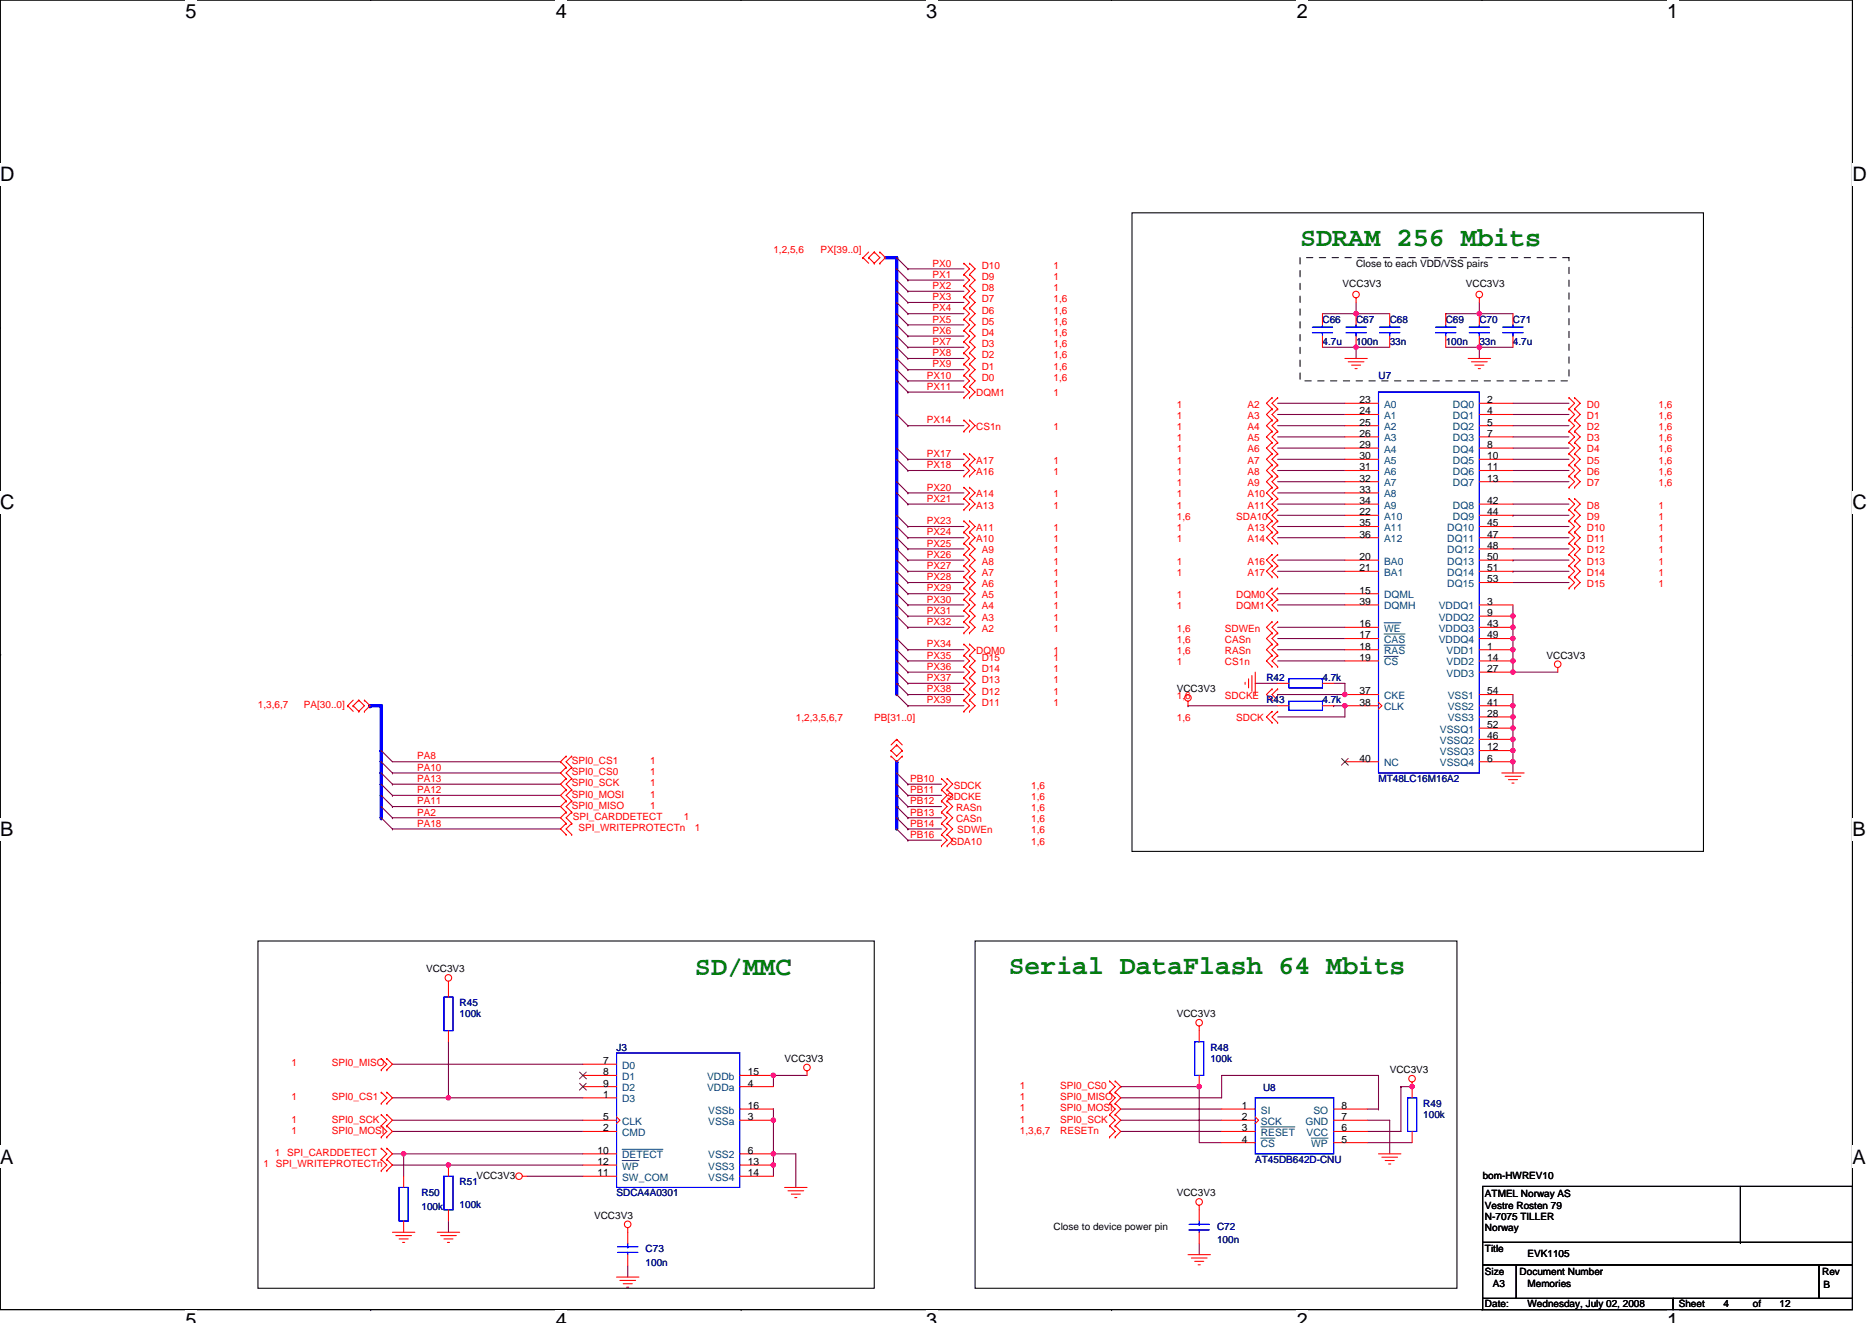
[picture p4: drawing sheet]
<svg xmlns="http://www.w3.org/2000/svg" width="297mm" height="210mm" viewBox="0 0 297 210" stroke-linecap="round" stroke-linejoin="round" font-family="sans-serif">
<path d="M0 0h293.9v207.9h-293.9z" fill="none" stroke="#000" stroke-width=".17"/>
<g fill="#fff">
<path d="M29.4 0h1.8v3.5h-1.8z"/>
<path d="M29.4 207.9h1.8v2h-1.8z"/>
</g>
<path d="M58.8 0h.1M58.8 207.9h.1" fill="none" stroke="#000" stroke-width=".17"/>
<g fill="#fff">
<path d="M88.2 0h1.8v3.5h-1.8z"/>
<path d="M88.2 207.9h1.8v2h-1.8z"/>
</g>
<path d="M117.6 0h.1M117.6 207.9h.1" fill="none" stroke="#000" stroke-width=".17"/>
<g fill="#fff">
<path d="M147 0h1.7v3.5h-1.7z"/>
<path d="M147 207.9h1.7v2h-1.7z"/>
</g>
<path d="M176.4 0h.1M176.4 207.9h.1" fill="none" stroke="#000" stroke-width=".17"/>
<g fill="#fff">
<path d="M205.8 0h1.7v3.5h-1.7z"/>
<path d="M205.8 207.9h1.7v2h-1.7z"/>
</g>
<path d="M235.2 0h.1M235.2 207.9h.1" fill="none" stroke="#000" stroke-width=".17"/>
<g fill="#fff">
<path d="M264.5 0h1.8v3.5h-1.8z"/>
<path d="M264.5 207.9h1.8v2h-1.8z"/>
<path d="M0 26h2.3v3.5h-2.3z"/>
<path d="M293.9 26h2.3v3.5h-2.3z"/>
<path d="M0 77.9h2.3v3.5h-2.3z"/>
<path d="M293.9 77.9h2.3v3.5h-2.3z"/>
</g>
<path d="M0 52h.1M293.9 52h.1" fill="none" stroke="#000" stroke-width=".17"/>
<g fill="#fff">
<path d="M0 129.9h2.1v3.5h-2.1z"/>
<path d="M293.9 129.9h2.1v3.5h-2.1z"/>
</g>
<path d="M0 103.9h.1M293.9 103.9h.1" fill="none" stroke="#000" stroke-width=".17"/>
<path d="M0 103.9h.1" fill="none" stroke="#000" stroke-width=".16"/>
<g fill="#fff">
<path d="M0 181.9h2.2v3.5h-2.2z"/>
<path d="M293.9 181.9h2.2v3.5h-2.2z"/>
</g>
<g fill="none" stroke="#000" stroke-width=".17">
<path d="M179.6 33.8h90.7v101.3h-90.7zM0 155.9h.1M40.9 149.4h97.8v55.1h-97.8zM154.7 149.4h76.5v55.1h-76.5zM293.9 155.9h.1M235.3 188.3h58.6v8.9h-58.6zM235.3 197.2h58.6v3.5h-58.6zM276.2 197.2h.1M276.2 188.3v8.9M235.3 200.7h5.3v5.4h-5.3zM235.3 206.1h30.2v1.8h-30.2zM240.6 200.7h48v5.4h-48z"/>
<path d="M265.5 206.1h28.4v1.8h-28.4zM288.6 200.7h5.3v5.4h-5.3z"/>
</g>
<g fill="none" stroke="#800040" stroke-width=".17">
<path d="M142.3 40.9h.1M142.3 42.7h.1M142.3 44.4h.1M142.3 46.2h.1M142.3 48h.1M142.3 49.8h.1M142.3 51.6h.1M142.3 53.3h.1M142.3 55.1h.1M142.3 56.9h.1M142.3 58.7h.1M142.3 40.9l1.8 1.8"/>
<path d="M142.3 42.7l1.8 1.7M142.3 44.4l1.8 1.8M142.3 46.2l1.8 1.8M142.3 48l1.8 1.8M142.3 49.8l1.8 1.8M142.3 51.6l1.8 1.7M142.3 53.3l1.8 1.8M142.3 55.1l1.8 1.8M142.3 56.9l1.8 1.8M142.3 58.7l1.8 1.8M144.1 42.7h.1M144.1 44.4h.1"/>
<path d="M144.1 46.2h.1M144.1 48h.1M144.1 49.8h.1M144.1 51.6h.1M144.1 53.3h.1M144.1 55.1h.1M144.1 56.9h.1M144.1 58.7h.1M144.1 49.8h8.8M144.1 55.1h8.8M144.1 42.7h8.8M144.1 44.4h8.8"/>
<path d="M144.1 46.2h8.8M144.1 48h8.8M144.1 51.6h8.8M144.1 53.3h8.8M144.1 56.9h8.8M144.1 58.7h8.8M209.8 49.8h5.4M209.8 55.1h5.4M215.2 49.8h.1M215.2 55.1h.1M215.2 55.1v1.8M215.2 48v1.8"/>
<path d="M215.2 49.8h5.3M215.2 55.1h5.3M229.4 55.1h5.3M229.4 49.8h.1M229.4 49.8h10.7M234.7 49.8h.1M234.7 55.1h.1M234.7 55.1v1.8M234.7 48v1.8M234.7 55.1h5.4M142.3 60.5h.1M142.3 71.1h.1"/>
<path d="M142.3 72.9h.1M142.3 76.5h.1M142.3 78.2h.1M142.3 65.8h.1M142.3 60.5l1.8 1.7M142.3 71.1l1.8 1.8M142.3 72.9l1.8 1.8M142.3 76.5l1.8 1.7M142.3 78.2l1.8 1.8M142.3 65.8l1.8 1.8M144.1 67.6h.1M144.1 60.5h.1"/>
<path d="M144.1 62.2h.1M144.1 72.9h.1M144.1 74.7h.1M144.1 78.2h.1M144.1 67.6h8.8M144.1 60.5h8.8M144.1 62.2h8.8M144.1 72.9h8.8M144.1 74.7h8.8M144.1 78.2h8.8M202.7 64h10.7M202.7 76.5h10.7"/>
<path d="M202.7 65.8h10.7M202.7 67.6h10.7M202.7 69.3h10.7M202.7 71.1h10.7M202.7 72.9h10.7M202.7 74.7h10.7M202.7 78.2h10.7M240.1 76.5h8.9M240.1 64h8.9M240.1 65.8h8.9M240.1 67.6h8.9M240.1 69.3h8.9"/>
<path d="M240.1 71.1h8.9M240.1 72.9h8.9M240.1 74.7h8.9M142.3 81.8h.1M142.3 85.3h.1M142.3 87.1h.1M142.3 88.9h.1M142.3 90.7h.1M142.3 92.5h.1M142.3 94.2h.1M142.3 96h.1M142.3 83.6h.1"/>
<path d="M142.3 81.8l1.8 1.8M142.3 85.3l1.8 1.8M142.3 87.1l1.8 1.8M142.3 88.9l1.8 1.8M142.3 90.7l1.8 1.8M142.3 92.5l1.8 1.7M142.3 94.2l1.8 1.8M142.3 96l1.8 1.8M142.3 97.8l1.8 1.8M142.3 83.6l1.8 1.7M144.1 85.3h.1M144.1 80h.1"/>
<path d="M144.1 83.6h.1M144.1 87.1h.1M144.1 88.9h.1M144.1 90.7h.1M144.1 92.5h.1M144.1 94.2h.1M144.1 96h.1M144.1 97.8h.1M144.1 99.6h.1M144.1 85.3h8.8M144.1 88.9h8.8M144.1 90.7h8.8"/>
<path d="M144.1 80h8.8M144.1 83.6h8.8M144.1 87.1h8.8M144.1 92.5h8.8M144.1 94.2h8.8M144.1 96h8.8M144.1 97.8h8.8M144.1 99.6h8.8M202.7 88.9h10.7M202.7 90.7h10.7M202.7 99.6h10.7M202.7 80h10.7"/>
<path d="M202.7 81.8h10.7M202.7 83.6h10.7M202.7 85.3h10.7M202.7 94.2h10.7M202.7 96h10.7M240.1 92.5h8.9M240.1 80h8.9M240.1 81.8h.1M240.1 83.6h8.9M240.1 85.3h8.9M240.1 87.1h8.9M240.1 88.9h.1"/>
<path d="M240.1 90.7h.1M240.1 97.8h.1M240.1 99.6h.1M240.1 96v1.8M240.1 81.8h8.9M240.1 88.9h8.9M240.1 90.7h8.9M240.1 97.8v8.9M60.5 119.1h.1M60.5 119.1l1.8 1.8h26.6M142.3 101.3h.1M142.3 103.1h.1"/>
<path d="M142.3 104.9h.1M142.3 106.7h.1M142.3 108.5h.1M142.3 110.2h.1M142.3 101.3l1.8 1.8M142.3 103.1l1.8 1.8M142.3 104.9l1.8 1.8M142.3 106.7l1.8 1.8M142.3 108.5l1.8 1.7M142.3 110.2l1.8 1.8M144.1 103.1h.1M144.1 104.9h.1"/>
<path d="M144.1 106.7h.1M144.1 108.5h.1M144.1 110.2h.1M144.1 112h.1M144.1 112h8.8M144.1 106.7h8.8M144.1 110.2h8.8M144.1 103.1h8.8M144.1 104.9h8.8M144.1 108.5h8.8M188.5 112h.1M188.5 112h14.2"/>
<path d="M199.2 108.5h3.5M202.7 110.2h.1M202.7 104.9h10.7M202.7 103.1h10.7M202.7 101.3h10.7M211.6 108.5h1.8v1.7h-10.7M211.6 112h1.8v1.8h-10.7M211.6 112h.1M240.1 103.1h.1M240.1 104.9h.1M240.1 101.3h.1M240.1 110.2v1.8"/>
<path d="M240.1 112h.1M240.1 113.8h.1M240.1 117.3h.1M240.1 119.1h.1M240.1 115.6h.1M240.1 106.7h.1M240.1 112v10.7M240.1 106.7h7.1M60.5 120.9h.1M60.5 122.7h.1M60.5 124.5h.1M60.5 126.2h.1"/>
<path d="M60.5 128h.1M60.5 129.8h.1M60.5 120.9l1.8 1.8M60.5 122.7l1.8 1.8M60.5 124.5l1.8 1.7M60.5 126.2l1.8 1.8M60.5 128l1.8 1.8M60.5 129.8l1.8 1.8M62.3 128h.1M62.3 126.2h.1M62.3 124.5h.1M62.3 122.7h.1"/>
<path d="M62.3 129.8h.1M62.3 131.6h.1M62.3 124.5h26.6M62.3 126.2h26.6M62.3 128h26.6M62.3 129.8h26.6M62.3 131.6h26.6M62.3 122.7h26.6M88.9 120.9h.1M142.3 122.7h.1M142.3 124.5h.1M142.3 126.2h.1"/>
<path d="M142.3 128h.1M142.3 129.8h.1M142.3 131.6h.1M142.3 122.7l1.8 1.8M142.3 124.5l1.8 1.7M142.3 126.2l1.8 1.8M142.3 128l1.8 1.8M142.3 129.8l1.8 1.8M142.3 131.6l1.8 1.7M144.1 133.3h.1M144.1 124.5h.1M144.1 126.2h.1"/>
<path d="M144.1 128h.1M144.1 129.8h.1M144.1 131.6h.1M144.1 133.3h5.3M144.1 124.5h5.3M144.1 126.2h5.3M144.1 128h5.3M144.1 129.8h5.3M144.1 131.6h5.3M62.3 174.2h8.9M62.3 168.9h30.2M62.3 177.8h30.2"/>
<path d="M62.3 179.6h30.2M71.2 165.4h.1M71.2 174.2h21.3M71.2 165.4v8.8M122.7 176v10.7M122.7 170.7v1.8M122.7 176h.1M122.7 170.7h.1M122.7 177.8h.1M122.7 170.7h5.4M177.8 174.2h16v-3.5h24.9v5.3M177.8 179.6h16"/>
<path d="M177.8 177.8h16M177.8 176h16M177.8 172.5h12.5v8.9h3.5M177.8 172.5h.1M217 177.8h3.5v5.3M217 176h1.7M218.7 176h.1M222.3 172.5v7.1h-5.3M222.3 172.5h.1M222.3 172.5h1.8M62.3 184.9h8.9M62.3 183.1h1.7"/>
<path d="M64 183.1h.1M64 183.1v3.6M64 183.1h28.5M71.2 184.9h.1M71.2 193.8v1.8M71.2 184.9h21.3M83.6 186.7h8.9M122.7 183.1h3.6v5.4M122.7 183.1h.1M190.3 197.4v1.7M217 181.4h7.1M99.6 200.9v1.8"/>
</g>
<g fill="none" stroke="#00f" stroke-width=".53">
<path d="M140.5 40.9h1.8v19.6M142.3 60.5h.1M142.3 60.5v26.6M142.3 87.1h.1M142.3 87.1v21.4M58.7 112h.1M58.7 112h1.8M60.5 112v17.8M60.5 119.1h.1M60.5 112h.1M142.3 108.5h.1M142.3 108.5v1.7"/>
<path d="M60.5 129.8h.1M142.3 129.8h.1M142.3 120.9h.1M142.3 120.9v5.3M142.3 128h.1M142.3 126.2h.1M142.3 126.2v5.4"/>
</g>
<g fill="#f0f" stroke="#f0f" stroke-width=".17">
<circle cx="240.1" cy="103.1" r=".35"/>
<circle cx="240.1" cy="97.8" r=".35"/>
<circle cx="240.1" cy="104.9" r=".35"/>
<circle cx="240.1" cy="99.6" r=".35"/>
<circle cx="240.1" cy="101.3" r=".35"/>
<circle cx="240.1" cy="112" r=".35"/>
<circle cx="240.1" cy="113.8" r=".35"/>
<circle cx="240.1" cy="117.3" r=".35"/>
<circle cx="240.1" cy="120.9" r=".35"/>
<circle cx="240.1" cy="119.1" r=".35"/>
<circle cx="240.1" cy="115.6" r=".35"/>
<circle cx="240.1" cy="106.7" r=".35"/>
<circle cx="213.4" cy="110.2" r=".35"/>
<circle cx="213.4" cy="112" r=".35"/>
<circle cx="215.2" cy="49.8" r=".35"/>
<circle cx="215.2" cy="55.1" r=".35"/>
<circle cx="234.7" cy="49.8" r=".35"/>
<circle cx="234.7" cy="55.1" r=".35"/>
<circle cx="190.3" cy="172.5" r=".35"/>
<circle cx="224.1" cy="172.5" r=".35"/>
<circle cx="71.1" cy="174.2" r=".35"/>
<circle cx="64" cy="183.1" r=".35"/>
<circle cx="71.1" cy="184.9" r=".35"/>
<circle cx="122.7" cy="183.1" r=".35"/>
<circle cx="122.7" cy="184.9" r=".35"/>
<circle cx="122.7" cy="177.8" r=".35"/>
<circle cx="122.7" cy="170.7" r=".35"/>
</g>
<g fill="none" stroke="#f00" stroke-width=".17">
<path d="M136.9 40.9h.1M136.9 40.9l.9 .9M137.8 40.9h.1M137.8 40l-.9 .9M137.8 40.9l.9 .9M138.7 40h.1M138.7 41.8h.1M138.7 40l.9 .9-.9 .9M138.7 40l-.9 .9M139.6 41.8h.1M139.6 40h.1M139.6 40l.9 .9-.9 .9"/>
<path d="M152.9 50.7h.1M152.9 48.9h.1M152.9 47.1h.1M152.9 59.6h.1M152.9 57.8h.1M152.9 56h.1M152.9 54.2h.1M152.9 52.5h.1M152.9 45.3h.1M152.9 43.6h.1M152.9 41.8h.1M152.9 48.9l.9 .9-.9 .9"/>
<path d="M152.9 47.1l.9 .9-.9 .9M152.9 59.6l.9 .9-.9 .8M152.9 57.8l.9 .9-.9 .9M152.9 56l.9 .9-.9 .9M152.9 54.2l.9 .9-.9 .9M152.9 52.5l.9 .8-.9 .9M152.9 50.7l.9 .9-.9 .9M152.9 45.3l.9 .9-.9 .9M152.9 43.6l.9 .8-.9 .9M152.9 41.8l.9 .9-.9 .9M153.8 50.7h.1M153.8 48.9h.1"/>
<path d="M153.8 47.1h.1M153.8 59.6h.1M153.8 57.8h.1M153.8 56h.1M153.8 54.2h.1M153.8 52.5h.1M153.8 45.3h.1M153.8 43.6h.1M153.8 41.8h.1M153.8 48.9l.9 .9-.9 .9M153.8 47.1l.9 .9-.9 .9M153.8 59.6l.9 .9-.9 .8"/>
<path d="M153.8 57.8l.9 .9-.9 .9M153.8 56l.9 .9-.9 .9M153.8 54.2l.9 .9-.9 .9M153.8 52.5l.9 .8-.9 .9M153.8 50.7l.9 .9-.9 .9M153.8 45.3l.9 .9-.9 .9M153.8 43.6l.9 .8-.9 .9M153.8 41.8l.9 .9-.9 .9M209.8 49.8v1.8M209.8 53.3v1.8M213.4 56.9h3.6M213.9 57.4h2.5"/>
<path d="M214.5 58h1.4M215 58.5h.3M215.2 47.3v.7M215.2 49.8v1.8M215.2 53.3v1.8M220.5 49.8v1.8M220.5 53.3v1.8M229.4 49.8v1.8M229.4 53.3v1.8M233 56.9h3.5M233.5 57.4h2.5M234 58h1.5"/>
<path d="M234.6 58.5h.3M234.7 47.3v.7M234.7 49.8v1.8M234.7 53.3v1.8M240.1 49.8v1.8M240.1 53.3v1.8M152.9 61.3h.1M152.9 79.1h.1M152.9 77.3h.1M152.9 73.8h.1M152.9 75.6h.1M152.9 72h.1"/>
<path d="M152.9 63.1h.1M152.9 66.7h.1M152.9 68.5h.1M152.9 79.1l.9 .9-.9 .9M152.9 77.3l.9 .9-.9 .9M152.9 73.8l.9 .9-.9 .9M152.9 72l.9 .9-.9 .9M152.9 61.3l.9 .9-.9 .9M152.9 66.7l.9 .9-.9 .9M153.8 61.3h.1M153.8 79.1h.1M153.8 77.3h.1"/>
<path d="M153.8 73.8h.1M153.8 75.6h.1M153.8 72h.1M153.8 63.1h.1M153.8 66.7h.1M153.8 68.5h.1M153.8 79.1l.9 .9-.9 .9M153.8 77.3l.9 .9-.9 .9M153.8 73.8l.9 .9-.9 .9M153.8 72l.9 .9-.9 .9M153.8 61.3l.9 .9-.9 .9M153.8 66.7l.9 .9-.9 .9"/>
<path d="M201.8 79.1h.1M201.8 63.1h.1M201.8 64.9h.1M201.8 66.7h.1M201.8 68.5h.1M201.8 70.2h.1M201.8 72h.1M201.8 73.8h.1M201.8 75.6h.1M201.8 77.3h.1M201.8 64.9l-.8 .9 .8 .9M201.8 63.1l-.8 .9 .8 .9"/>
<path d="M201.8 75.6l-.8 .9 .8 .8M201.8 77.3l-.8 .9 .8 .9M201.8 79.1l-.8 .9 .8 .9M201.8 66.7l-.8 .9 .8 .9M201.8 68.5l-.8 .8 .8 .9M201.8 70.2l-.8 .9 .8 .9M201.8 72l-.8 .9 .8 .9M201.8 73.8l-.8 .9 .8 .9M202.7 79.1h.1M202.7 63.1h.1M202.7 64.9h.1M202.7 66.7h.1"/>
<path d="M202.7 68.5h.1M202.7 70.2h.1M202.7 72h.1M202.7 73.8h.1M202.7 75.6h.1M202.7 77.3h.1M202.7 63.1l-.9 .9 .9 .9M202.7 73.8l-.9 .9 .9 .9M202.7 75.6l-.9 .9 .9 .8M202.7 79.1l-.9 .9 .9 .9M202.7 64.9l-.9 .9 .9 .9M202.7 66.7l-.9 .9 .9 .9"/>
<path d="M202.7 68.5l-.9 .8 .9 .9M202.7 70.2l-.9 .9 .9 .9M202.7 72l-.9 .9 .9 .9M202.7 77.3l-.9 .9 .9 .9M213.4 64h5.3M213.4 65.8h5.3M213.4 67.6h5.3M213.4 69.3h5.3M213.4 71.1h5.3M213.4 72.9h5.3M213.4 74.7h5.3M213.4 76.5h5.3"/>
<path d="M213.4 78.2h5.3M234.7 64h5.4M234.7 65.8h5.4M234.7 67.6h5.4M234.7 69.3h5.4M234.7 71.1h5.4M234.7 72.9h5.4M234.7 74.7h5.4M234.7 76.5h5.4M249 79.1h.1M249 73.8h.1M249 75.6h.1"/>
<path d="M249 77.3h.1M249 63.1h.1M249 64.9h.1M249 66.7h.1M249 68.5h.1M249 70.2h.1M249 72h.1M249 79.1l.8 .9-.8 .9M249 73.8l.8 .9-.8 .9M249 75.6l.8 .9-.8 .8M249 63.1l.8 .9-.8 .9M249 64.9l.8 .9-.8 .9"/>
<path d="M249 66.7l.8 .9-.8 .9M249 68.5l.8 .8-.8 .9M249 70.2l.8 .9-.8 .9M249 72l.8 .9-.8 .9M249.8 79.1h.1M249.8 73.8h.1M249.8 75.6h.1M249.8 77.3h.1M249.8 63.1h.1M249.8 64.9h.1M249.8 66.7h.1M249.8 68.5h.1"/>
<path d="M249.8 70.2h.1M249.8 72h.1M249.8 79.1l.9 .9-.9 .9M249.8 73.8l.9 .9-.9 .9M249.8 75.6l.9 .9-.9 .8M249.8 63.1l.9 .9-.9 .9M249.8 64.9l.9 .9-.9 .9M249.8 66.7l.9 .9-.9 .9M249.8 68.5l.9 .8-.9 .9M249.8 70.2l.9 .9-.9 .9M249.8 72l.9 .9-.9 .9M152.9 88h.1"/>
<path d="M152.9 89.8h.1M152.9 86.2h.1M152.9 82.7h.1M152.9 84.5h.1M152.9 80.9h.1M152.9 98.7h.1M152.9 96.9h.1M152.9 95.1h.1M152.9 93.3h.1M152.9 91.6h.1M152.9 88l.9 .9-.9 .9M152.9 86.2l.9 .9-.9 .9"/>
<path d="M152.9 82.7l.9 .9-.9 .9M152.9 98.7l.9 .9-.9 .9M152.9 96.9l.9 .9-.9 .9M152.9 95.1l.9 .9-.9 .9M152.9 93.3l.9 .9-.9 .9M152.9 91.6l.9 .9-.9 .8M152.9 89.8l.9 .9-.9 .9M152.9 84.5l.9 .8-.9 .9M153.8 88h.1M153.8 89.8h.1M153.8 86.2h.1M153.8 82.7h.1"/>
<path d="M153.8 84.5h.1M153.8 80.9h.1M153.8 98.7h.1M153.8 96.9h.1M153.8 95.1h.1M153.8 93.3h.1M153.8 91.6h.1M153.8 88l.9 .9-.9 .9M153.8 86.2l.9 .9-.9 .9M153.8 82.7l.9 .9-.9 .9M153.8 98.7l.9 .9-.9 .9M153.8 96.9l.9 .9-.9 .9"/>
<path d="M153.8 95.1l.9 .9-.9 .9M153.8 93.3l.9 .9-.9 .9M153.8 91.6l.9 .9-.9 .8M153.8 89.8l.9 .9-.9 .9M153.8 84.5l.9 .8-.9 .9M201.8 80.9h.1M201.8 82.7h.1M201.8 84.5h.1M201.8 86.2h.1M201.8 98.7h.1M201.8 88h.1M201.8 89.8h.1"/>
<path d="M201.8 91.6h.1M201.8 93.3h.1M201.8 95.1h.1M201.8 96.9h.1M201.8 80.9l-.8 .9 .8 .9M201.8 82.7l-.8 .9 .8 .9M201.8 84.5l-.8 .8 .8 .9M201.8 98.7l-.8 .9 .8 .9M201.8 88l-.8 .9 .8 .9M201.8 89.8l-.8 .9 .8 .9M201.8 93.3l-.8 .9 .8 .9M201.8 95.1l-.8 .9 .8 .9"/>
<path d="M202.7 80.9h.1M202.7 82.7h.1M202.7 84.5h.1M202.7 86.2h.1M202.7 98.7h.1M202.7 88h.1M202.7 89.8h.1M202.7 91.6h.1M202.7 93.3h.1M202.7 95.1h.1M202.7 96.9h.1M202.7 80.9l-.9 .9 .9 .9"/>
<path d="M202.7 82.7l-.9 .9 .9 .9M202.7 84.5l-.9 .8 .9 .9M202.7 98.7l-.9 .9 .9 .9M202.7 88l-.9 .9 .9 .9M202.7 89.8l-.9 .9 .9 .9M202.7 93.3l-.9 .9 .9 .9M202.7 95.1l-.9 .9 .9 .9M213.4 96h5.3M213.4 94.2h5.3M213.4 99.6h5.3M213.4 88.9h5.3M213.4 90.7h5.3"/>
<path d="M213.4 81.8h5.3M213.4 80h5.3M213.4 83.6h5.3M213.4 85.3h5.3M234.7 96h5.4M234.7 97.8h5.4M234.7 99.6h5.4M234.7 88.9h5.4M234.7 90.7h5.4M234.7 81.8h5.4M234.7 80h5.4M234.7 83.6h5.4"/>
<path d="M234.7 85.3h5.4M234.7 87.1h5.4M234.7 92.5h5.4M249 89.8h.1M249 91.6h.1M249 93.3h.1M249 80.9h.1M249 82.7h.1M249 84.5h.1M249 86.2h.1M249 88h.1M249 89.8l.8 .9-.8 .9"/>
<path d="M249 91.6l.8 .9-.8 .8M249 80.9l.8 .9-.8 .9M249 82.7l.8 .9-.8 .9M249 84.5l.8 .8-.8 .9M249 86.2l.8 .9-.8 .9M249 88l.8 .9-.8 .9M249.8 89.8h.1M249.8 91.6h.1M249.8 93.3h.1M249.8 80.9h.1M249.8 82.7h.1M249.8 84.5h.1"/>
<path d="M249.8 86.2h.1M249.8 88h.1M249.8 89.8l.9 .9-.9 .9M249.8 91.6l.9 .9-.9 .8M249.8 80.9l.9 .9-.9 .9M249.8 82.7l.9 .9-.9 .9M249.8 84.5l.9 .8-.9 .9M249.8 86.2l.9 .9-.9 .9M249.8 88l.9 .9-.9 .9M55.2 112h.1M55.2 112l.8 .9M56 112h.1"/>
<path d="M56 111.1l-.8 .9M56 112l.9 .9M56.9 111.1h.1M56.9 112.9h.1M56.9 111.1l.9 .9-.9 .9M56.9 111.1l-.9 .9M57.8 112.9h.1M57.8 111.1h.1M57.8 111.1l.9 .9-.9 .9M141.4 119.1h.1M141.4 119.1l.9 .9 .9-.9M142.3 117.3h.1"/>
<path d="M142.3 118.2h.1M142.3 118.2l-.9 .9M142.3 117.3l-.9 .9M142.3 117.3l.9 .9M142.3 118.2l.9 .9M143.2 119.1h.1M152.9 107.6h.1M152.9 105.8h.1M152.9 104h.1M152.9 112.9h.1M152.9 111.1h.1M152.9 109.3h.1"/>
<path d="M152.9 100.5h.1M152.9 102.2h.1M152.9 105.8l.9 .9-.9 .9M152.9 104l.9 .9-.9 .9M152.9 111.1l.9 .9-.9 .9M152.9 109.3l.9 .9-.9 .9M152.9 107.6l.9 .9-.9 .8M152.9 102.2l.9 .9-.9 .9M153.8 107.6h.1M153.8 105.8h.1M153.8 104h.1M153.8 112.9h.1"/>
<path d="M153.8 111.1h.1M153.8 109.3h.1M153.8 100.5h.1M153.8 102.2h.1M153.8 105.8l.9 .9-.9 .9M153.8 104l.9 .9-.9 .9M153.8 111.1l.9 .9-.9 .9M153.8 109.3l.9 .9-.9 .9M153.8 107.6l.9 .9-.9 .8M153.8 102.2l.9 .9-.9 .9M188.5 111.3v.7M197.6 108.3v.3"/>
<path d="M198.1 107.7v1.5M198.6 107.2v2.5M199.2 106.7v3.5M201.8 100.5h.1M201.8 109.3h.1M201.8 111.1h.1M201.8 112.9h.1M201.8 114.7h.1M201.8 104h.1M201.8 105.8h.1M201.8 102.2h.1M201.8 109.3l-.8 .9 .8 .9"/>
<path d="M201.8 112.9l-.8 .9 .8 .9M201.8 104l-.8 .9 .8 .9M201.8 102.2l-.8 .9 .8 .9M201.8 100.5l-.8 .8 .8 .9M202.7 100.5h.1M202.7 109.3h.1M202.7 111.1h.1M202.7 112.9h.1M202.7 114.7h.1M202.7 104h.1M202.7 105.8h.1M202.7 102.2h.1"/>
<path d="M202.7 109.3l-.9 .9 .9 .9M202.7 112.9l-.9 .9 .9 .9M202.7 104l-.9 .9 .9 .9M202.7 102.2l-.9 .9 .9 .9M202.7 100.5l-.9 .8 .9 .9M202.7 112h1.8M202.7 108.5h1.8M209.8 112h1.8M209.8 108.5h1.8M213.4 103.1h5.3M213.4 104.9h5.3M213.4 101.3h5.3"/>
<path d="M213.4 110.2h5.3M213.4 112h5.3M218.7 111.5l.6 .5-.6 .5M234.7 103.1h5.4M234.7 119.1h5.4M234.7 104.9h5.4M234.7 101.3h5.4M234.7 106.7h5.4M234.7 113.8h5.4M234.7 110.2h5.4M234.7 112h5.4M234.7 117.3h5.4"/>
<path d="M234.7 115.6h5.4M247.2 106v.7M89.8 121.8h.1M89.8 123.6h.1M89.8 125.3h.1M89.8 127.1h.1M89.8 128.9h.1M89.8 120h.1M89.8 130.7h.1M89.8 132.5h.1M89.8 123.6l-.9 .9 .9 .8M89.8 121.8l-.9 .9 .9 .9"/>
<path d="M89.8 125.3l-.9 .9 .9 .9M89.8 127.1l-.9 .9 .9 .9M89.8 120l-.9 .9 .9 .9M89.8 128.9l-.9 .9 .9 .9M89.8 130.7l-.9 .9 .9 .9M90.7 123.6h.1M90.7 121.8h.1M90.7 125.3h.1M90.7 127.1h.1M90.7 128.9h.1M90.7 120h.1M90.7 130.7h.1"/>
<path d="M90.7 132.5h.1M90.7 123.6l-.9 .9 .9 .8M90.7 121.8l-.9 .9 .9 .9M90.7 125.3l-.9 .9 .9 .9M90.7 127.1l-.9 .9 .9 .9M90.7 120l-.9 .9 .9 .9M90.7 128.9l-.9 .9 .9 .9M90.7 130.7l-.9 .9 .9 .9M141.4 120h.1M141.4 120l.9 .9 .9-.9M143.2 120h.1M149.4 132.5h.1"/>
<path d="M149.4 134.2h.1M149.4 125.3h.1M149.4 127.1h.1M149.4 123.6h.1M149.4 128.9h.1M149.4 130.7h.1M149.4 132.5l.9 .8-.9 .9M149.4 125.3l.9 .9-.9 .9M149.4 123.6l.9 .9-.9 .8M149.4 127.1l.9 .9-.9 .9M149.4 128.9l.9 .9-.9 .9M149.4 130.7l.9 .9-.9 .9"/>
<path d="M150.3 132.5h.1M150.3 134.2h.1M150.3 125.3h.1M150.3 127.1h.1M150.3 123.6h.1M150.3 128.9h.1M150.3 130.7h.1M150.3 130.7l.9 .9-.9 .9M150.3 132.5l.9 .8-.9 .9M150.3 125.3l.9 .9-.9 .9M150.3 123.6l.9 .9-.9 .8M150.3 127.1l.9 .9-.9 .9"/>
<path d="M150.3 128.9l.9 .9-.9 .9M213.4 120.9h5.3M234.7 120.9h5.4M238.3 122.7h3.5M238.8 123.2h2.5M239.3 123.7h1.5M239.9 124.3h.3M71.2 155.7v2.5M60.5 176.9h.1M60.5 178.7h.1M60.5 168h.1M60.5 169.8h.1"/>
<path d="M60.5 173.4h.1M60.5 175.1h.1M60.5 178.7l.9 .9-.9 .9M60.5 176.9l.9 .9-.9 .9M60.5 168l.9 .9-.9 .9M60.5 173.4l.9 .8-.9 .9M61.4 178.7h.1M61.4 176.9h.1M61.4 169.8h.1M61.4 168h.1M61.4 175.1h.1M61.4 173.4h.1"/>
<path d="M61.4 178.7l.9 .9-.9 .9M61.4 176.9l.9 .9-.9 .9M61.4 168l.9 .9-.9 .9M61.4 173.4l.9 .8-.9 .9M71.2 163.6v1.8M92.5 177.8h5.3M92.5 179.6h5.3M92.5 168.9h5.3M92.5 170.7h5.3M92.5 172.5h5.3M92.5 174.2h5.3M97.8 177.3l.6 .5-.6 .5"/>
<path d="M117.4 176h5.3M117.4 177.8h5.3M117.4 170.7h5.3M117.4 172.5h5.3M128.1 170v.7M176.1 178.7h.1M176.1 176.9h.1M176.1 171.6h.1M176.1 173.4h.1M176.1 175.1h.1M176.1 178.7l.9 .9-.9 .9M176.1 176.9l.9 .9-.9 .9"/>
<path d="M176.1 171.6l.9 .9-.9 .9M176.1 175.1l.9 .9-.9 .9M176.1 173.4l.9 .8-.9 .9M177 178.7h.1M177 176.9h.1M177 173.4h.1M177 171.6h.1M177 175.1h.1M177 178.7l.8 .9-.8 .9M177 176.9l.8 .9-.8 .9M177 171.6l.8 .9-.8 .9M177 175.1l.8 .9-.8 .9"/>
<path d="M177 173.4l.8 .8-.8 .9M190.3 162.9v2.5M190.3 170.7v1.8M193.8 176h5.4M193.8 177.8h5.4M193.8 179.6h5.4M199.2 177.3l.5 .5-.5 .5M211.6 176h5.4M211.6 177.8h5.4M211.6 179.6h5.4M224.1 171.7v2.5M224.1 179.6v1.8"/>
<path d="M60.5 180.5h.1M60.5 182.2h.1M60.5 184h.1M60.5 185.8h.1M60.5 184l.9 .9-.9 .9M60.5 182.2l.9 .9-.9 .9M61.4 180.5h.1M61.4 184h.1M61.4 182.2h.1M61.4 185.8h.1M61.4 184l.9 .9-.9 .9M61.4 182.2l.9 .9-.9 .9"/>
<path d="M62.3 195.6h3.5M62.8 196.1h2.5M63.3 196.6h1.5M63.9 197.2h.3M64 186.7v1.8M64 193.8v1.8M69.4 195.6h3.5M69.9 196.1h2.5M70.4 196.6h1.5M71 197.2h.3M71.2 184.9v1.8M71.2 192v1.8"/>
<path d="M82.9 186.7h.7M92.5 183.1h5.3M92.5 184.9h5.3M92.5 186.7h5.3M99.6 194.9v2.5M99.6 199.1v1.8M117.4 183.1h5.3M117.4 184.9h5.3M117.4 186.7h5.3M124.5 188.5h3.6M125 189h2.5M125.6 189.5h1.4"/>
<path d="M126.1 190.1h.3M176.1 180.5h.1M177 180.5h.1M188.5 199.1h3.6M189 199.7h2.5M190.3 191.3v2.5M190.3 195.6v1.8M193.8 181.4h5.4M211.6 181.4h5.4M218.7 183.1h3.6M219.3 183.7h2.5M219.8 184.2h1.4"/>
<path d="M220.3 184.7h.4M97.8 202.7h3.6M98.4 203.2h2.5M98.9 203.8h1.4M99.4 204.3h.4M189.6 200.2h1.4M190.1 200.7h.4"/>
<circle cx="215.2" cy="46.7" r=".52"/>
<circle cx="234.7" cy="46.7" r=".52"/>
<circle cx="188.5" cy="110.8" r=".52"/>
<circle cx="247.2" cy="105.4" r=".52"/>
<circle cx="71.1" cy="155.2" r=".52"/>
<circle cx="128" cy="169.4" r=".52"/>
<circle cx="190.3" cy="162.3" r=".52"/>
<circle cx="224.1" cy="171.2" r=".52"/>
<circle cx="82.3" cy="186.7" r=".52"/>
<circle cx="99.6" cy="194.3" r=".52"/>
<circle cx="190.3" cy="190.8" r=".52"/>
</g>
<path d="M206.3 40.9h42.7v19.6h-42.7z" fill="none" stroke="#000" stroke-width=".16" stroke-dasharray="1 1 1 1 1 1 1 1"/>
<g fill="none" stroke="#00f" stroke-width=".17">
<path d="M208.2 52.8h3.3M208.2 51.9h3.3M209.8 51.6v.3M209.8 52.8h.1M209.8 52.8v.5M213.6 52.8h3.2M213.6 51.9h3.2M215.2 51.6v.3M215.2 52.8h.1M215.2 52.8v.5M218.9 52.8h3.2M218.9 51.9h3.2"/>
<path d="M220.5 51.6v.3M220.5 52.8h.1M220.5 52.8v.5M227.8 52.8h3.2M227.8 51.9h3.2M229.4 51.6v.3M229.4 52.8h.1M229.4 52.8v.5M233.1 52.8h3.2M233.1 51.9h3.2M234.7 51.6v.3M234.7 52.8h.1"/>
<path d="M234.7 52.8v.5M238.5 52.8h3.2M238.5 51.9h3.2M240.1 51.6v.3M240.1 52.8h.1M240.1 52.8v.5M218.7 62.2h16v60.5h-16zM204.5 111.3h5.3v1.4h-5.3zM204.5 107.7h5.3v1.5h-5.3zM70.4 158.2h1.5v5.4h-1.5zM97.8 167.1h19.6v21.4h-19.6zM189.6 165.4h1.4v5.3h-1.4z"/>
<path d="M199.2 174.2h12.4v8.9h-12.4zM223.3 174.2h1.5v5.4h-1.5zM63.3 188.5h1.5v5.3h-1.5zM70.4 186.7h1.5v5.3h-1.5zM98 197.9h3.2M98 198.8h3.2M99.6 198.8v.3M99.6 197.9h.1M99.6 197.4v.5M188.7 194.3h3.2M188.7 195.2h3.2M190.3 195.2v.4"/>
<path d="M190.3 194.3h.1M190.3 193.8v.5"/>
</g>
<path d="M219.6 98.8h2.7M219.6 100.6h3.3M219.6 102.4h3.3M219.6 104.2h2.3M200.1 178.9h5.4M98.7 182.4h6.5M98.7 184.2h2.7M200.1 180.6h2.2M208.1 180.6h2.6" fill="none" stroke="#004080" stroke-width=".16"/>
<path d="M212.9 120.4l1 1.1M213.9 120.4l-1.1 1.1M92 170.2l1 1M92 171.9l1 1.1M93 170.2l-1.1 1M93 171.9l-1.1 1.1" fill="none" stroke="#804000" stroke-width=".16"/>
<g font-size="4.3" fill="#008000">
<text x="206.3" y="39.1">SDRAM 256 Mbits</text>
<text x="110.3" y="154.7">SD/MMC</text>
</g>
<text font-size="4.2" fill="#008000" x="160.1" y="154.7">Serial DataFlash 64 Mbits</text>
<g font-size="3.2">
<text x="29.4" y="2.8">5</text>
<text x="88.2" y="2.8">4</text>
<text x="147" y="2.8">3</text>
<text x="205.8" y="2.8">2</text>
<text x="264.5" y="2.8">1</text>
<text x="0" y="28.8">D</text>
<text x="293.9" y="28.8">D</text>
<text x="0" y="80.8">C</text>
<text x="293.9" y="80.8">C</text>
<text x="0" y="132.7">B</text>
<text x="293.9" y="132.7">B</text>
<text x="0" y="184.7">A</text>
<text x="293.9" y="184.7">A</text>
<text x="29.4" y="210.7">5</text>
<text x="88.2" y="210.7">4</text>
<text x="147" y="210.7">3</text>
<text x="205.8" y="210.7">2</text>
<text x="264.5" y="210.7">1</text>
</g>
<g font-size="1.6" fill="#f00">
<text x="122.7" y="40.2">1,2,5,6</text>
<text x="130.2" y="40.2">PX[39..0]</text>
<text x="148" y="42.3">PX0</text>
<text x="148" y="44.1">PX1</text>
<text x="148" y="45.9">PX2</text>
<text x="148" y="47.6">PX3</text>
<text x="155.8" y="46.2">D8</text>
<text x="155.8" y="44.4">D9</text>
<text x="155.8" y="42.7">D10</text>
<text x="167.2" y="42.7">1</text>
<text x="167.2" y="46.2">1</text>
<text x="167.2" y="44.4">1</text>
<text x="148" y="49.4">PX4</text>
<text x="148" y="51.2">PX5</text>
<text x="148" y="53">PX6</text>
<text x="155.8" y="49.8">D6</text>
<text x="155.8" y="48">D7</text>
<text x="155.8" y="53.3">D4</text>
<text x="155.8" y="51.6">D5</text>
<text x="167.2" y="49.8">1,6</text>
<text x="167.2" y="48">1,6</text>
<text x="167.2" y="53.3">1,6</text>
<text x="167.2" y="51.6">1,6</text>
<text x="148" y="54.8">PX7</text>
<text x="148" y="56.5">PX8</text>
<text x="148" y="58.3">PX9</text>
<text x="155.8" y="58.7">D1</text>
<text x="155.8" y="56.9">D2</text>
<text x="155.8" y="55.1">D3</text>
<text x="167.2" y="58.7">1,6</text>
<text x="167.2" y="56.9">1,6</text>
<text x="167.2" y="55.1">1,6</text>
<text x="147.1" y="60.1">PX10</text>
<text x="147.1" y="61.9">PX11</text>
<text x="154.9" y="62.9">DQM1</text>
<text x="155.8" y="60.5">D0</text>
<text x="167.2" y="60.5">1,6</text>
<text x="167.2" y="62.9">1</text>
<text x="186.7" y="64.7">1</text>
<text x="197.9" y="64.7">A2</text>
<text x="251.8" y="64.7">D0</text>
<text x="263.2" y="64.7">1,6</text>
<text x="147.1" y="67.2">PX14</text>
<text x="154.9" y="68.3">CS1n</text>
<text x="167.2" y="68.3">1</text>
<text x="186.7" y="66.5">1</text>
<text x="186.7" y="68.3">1</text>
<text x="186.7" y="70">1</text>
<text x="186.7" y="71.8">1</text>
<text x="197.9" y="66.5">A3</text>
<text x="197.9" y="68.3">A4</text>
<text x="197.9" y="70">A5</text>
<text x="197.9" y="71.8">A6</text>
<text x="251.8" y="66.5">D1</text>
<text x="251.8" y="68.3">D2</text>
<text x="251.8" y="70">D3</text>
<text x="251.8" y="71.8">D4</text>
<text x="263.2" y="66.5">1,6</text>
<text x="263.2" y="68.3">1,6</text>
<text x="263.2" y="70">1,6</text>
<text x="263.2" y="71.8">1,6</text>
<text x="147.1" y="72.5">PX17</text>
<text x="147.1" y="74.3">PX18</text>
<text x="147.1" y="77.9">PX20</text>
<text x="154.9" y="75.4">A16</text>
<text x="154.9" y="73.6">A17</text>
<text x="167.2" y="75.4">1</text>
<text x="167.2" y="73.6">1</text>
<text x="186.7" y="73.6">1</text>
<text x="186.7" y="75.4">1</text>
<text x="186.7" y="77.2">1</text>
<text x="197.9" y="73.6">A7</text>
<text x="197.9" y="75.4">A8</text>
<text x="197.9" y="77.2">A9</text>
<text x="251.8" y="75.4">D6</text>
<text x="251.8" y="77.2">D7</text>
<text x="251.8" y="73.6">D5</text>
<text x="263.2" y="75.4">1,6</text>
<text x="263.2" y="77.2">1,6</text>
<text x="263.2" y="73.6">1,6</text>
<text x="147.1" y="79.7">PX21</text>
<text x="147.1" y="83.2">PX23</text>
<text x="154.9" y="80.7">A13</text>
<text x="154.9" y="78.9">A14</text>
<text x="167.2" y="80.7">1</text>
<text x="167.2" y="78.9">1</text>
<text x="186.7" y="80.7">1</text>
<text x="186.7" y="78.9">1</text>
<text x="186.7" y="82.5">1,6</text>
<text x="196.1" y="82.5">SDA10</text>
<text x="197.9" y="80.7">A11</text>
<text x="197.9" y="78.9">A10</text>
<text x="251.8" y="80.7">D8</text>
<text x="251.8" y="82.5">D9</text>
<text x="263.2" y="80.7">1</text>
<text x="263.2" y="82.5">1</text>
<text x="147.1" y="85">PX24</text>
<text x="147.1" y="86.8">PX25</text>
<text x="147.1" y="88.5">PX26</text>
<text x="154.9" y="84.3">A11</text>
<text x="154.9" y="86">A10</text>
<text x="155.8" y="89.6">A8</text>
<text x="155.8" y="87.8">A9</text>
<text x="167.2" y="84.3">1</text>
<text x="167.2" y="86">1</text>
<text x="167.2" y="89.6">1</text>
<text x="167.2" y="87.8">1</text>
<text x="186.7" y="84.3">1</text>
<text x="186.7" y="86">1</text>
<text x="186.7" y="89.6">1</text>
<text x="197.9" y="84.3">A13</text>
<text x="197.9" y="86">A14</text>
<text x="197.9" y="89.6">A16</text>
<text x="251.8" y="84.3">D10</text>
<text x="251.8" y="86">D11</text>
<text x="251.8" y="87.8">D12</text>
<text x="251.8" y="89.6">D13</text>
<text x="263.2" y="84.3">1</text>
<text x="263.2" y="86">1</text>
<text x="263.2" y="87.8">1</text>
<text x="263.2" y="89.6">1</text>
<text x="147.1" y="90.3">PX27</text>
<text x="147.1" y="92.1">PX28</text>
<text x="147.1" y="93.9">PX29</text>
<text x="147.1" y="95.7">PX30</text>
<text x="155.8" y="94.9">A5</text>
<text x="155.8" y="93.2">A6</text>
<text x="155.8" y="91.4">A7</text>
<text x="167.2" y="94.9">1</text>
<text x="167.2" y="93.2">1</text>
<text x="167.2" y="91.4">1</text>
<text x="186.7" y="91.4">1</text>
<text x="186.7" y="94.9">1</text>
<text x="196.1" y="94.9">DQM0</text>
<text x="197.9" y="91.4">A17</text>
<text x="251.8" y="91.4">D14</text>
<text x="251.8" y="93.2">D15</text>
<text x="263.2" y="91.4">1</text>
<text x="263.2" y="93.2">1</text>
<text x="147.1" y="97.4">PX31</text>
<text x="147.1" y="99.2">PX32</text>
<text x="155.8" y="100.3">A2</text>
<text x="155.8" y="98.5">A3</text>
<text x="155.8" y="96.7">A4</text>
<text x="167.2" y="100.3">1</text>
<text x="167.2" y="98.5">1</text>
<text x="167.2" y="96.7">1</text>
<text x="186.7" y="100.3">1,6</text>
<text x="186.7" y="96.7">1</text>
<text x="194.4" y="100.3">SDWEn</text>
<text x="196.1" y="96.7">DQM1</text>
<text x="147.1" y="102.8">PX34</text>
<text x="147.1" y="104.5">PX35</text>
<text x="147.1" y="106.3">PX36</text>
<text x="154.9" y="103.8">DQM0</text>
<text x="155.8" y="106.7">D14</text>
<text x="155.8" y="104.9">D15</text>
<text x="167.2" y="106.7">1</text>
<text x="167.2" y="104.9">1</text>
<text x="167.2" y="103.8">1</text>
<text x="186.7" y="105.6">1</text>
<text x="186.7" y="103.8">1,6</text>
<text x="186.7" y="102">1,6</text>
<text x="194.4" y="105.6">CS1n</text>
<text x="194.4" y="103.8">RASn</text>
<text x="194.4" y="102">CASn</text>
<text x="40.9" y="112.4">1,3,6,7</text>
<text x="48.2" y="112.4">PA[30..0]</text>
<text x="147.1" y="108.1">PX37</text>
<text x="147.1" y="109.9">PX38</text>
<text x="147.1" y="111.7">PX39</text>
<text x="155.8" y="112">D11</text>
<text x="155.8" y="110.2">D12</text>
<text x="155.8" y="108.5">D13</text>
<text x="167.2" y="112">1</text>
<text x="167.2" y="110.2">1</text>
<text x="167.2" y="108.5">1</text>
<text x="186.7" y="110.9">1,6</text>
<text x="194.4" y="110.9">SDCKE</text>
<text x="126.3" y="114.5">1,2,3,5,6,7</text>
<text x="138.7" y="114.5">PB[31..0]</text>
<text x="186.7" y="114.5">1,6</text>
<text x="196.1" y="114.5">SDCK</text>
<text x="66.2" y="125.9">PA12</text>
<text x="66.2" y="124.1">PA13</text>
<text x="66.2" y="122.3">PA10</text>
<text x="66.2" y="120.5">PA8</text>
<text x="90.7" y="123">SPI0_CS0</text>
<text x="90.7" y="124.8">SPI0_SCK</text>
<text x="90.7" y="121.3">SPI0_CS1</text>
<text x="103.2" y="123">1</text>
<text x="103.2" y="121.3">1</text>
<text x="103.2" y="124.8">1</text>
<text x="144.4" y="124.1">PB10</text>
<text x="144.4" y="125.9">PB11</text>
<text x="151.3" y="125.2">SDCK</text>
<text x="163.6" y="125.2">1,6</text>
<text x="66.2" y="127.7">PA11</text>
<text x="66.2" y="129.4">PA2</text>
<text x="66.2" y="131.2">PA18</text>
<text x="90.7" y="126.6">SPI0_MOSI</text>
<text x="90.7" y="128.4">SPI0_MISO</text>
<text x="90.9" y="130.2">SPI_CARDDETECT</text>
<text x="91.8" y="131.9">SPI_WRITEPROTECTn</text>
<text x="103.2" y="126.6">1</text>
<text x="103.2" y="128.4">1</text>
<text x="108.5" y="130.2">1</text>
<text x="110.3" y="131.9">1</text>
<text x="144.4" y="127.7">PB12</text>
<text x="144.4" y="129.4">PB13</text>
<text x="144.4" y="131.2">PB14</text>
<text x="150.3" y="126.9">SDCKE</text>
<text x="151.7" y="128.7">RASn</text>
<text x="151.7" y="130.5">CASn</text>
<text x="163.6" y="126.9">1,6</text>
<text x="163.6" y="128.7">1,6</text>
<text x="163.6" y="130.5">1,6</text>
<text x="144.4" y="133">PB16</text>
<text x="150.8" y="134">SDA10</text>
<text x="151.9" y="132.3">SDWEn</text>
<text x="163.6" y="134">1,6</text>
<text x="163.6" y="132.3">1,6</text>
<text x="46.3" y="169.3">1</text>
<text x="52.7" y="169.3">SPI0_MISO</text>
<text x="161.8" y="172.8">1</text>
<text x="168.2" y="172.8">SPI0_CS0</text>
<text x="46.3" y="178.2">1</text>
<text x="46.3" y="179.9">1</text>
<text x="46.3" y="174.6">1</text>
<text x="52.7" y="178.2">SPI0_SCK</text>
<text x="52.7" y="179.9">SPI0_MOSI</text>
<text x="52.7" y="174.6">SPI0_CS1</text>
<text x="161.8" y="179.9">1,3,6,7</text>
<text x="161.8" y="178.2">1</text>
<text x="161.8" y="176.4">1</text>
<text x="161.8" y="174.6">1</text>
<text x="168.2" y="179.9">RESETn</text>
<text x="168.2" y="178.2">SPI0_SCK</text>
<text x="168.2" y="176.4">SPI0_MOSI</text>
<text x="168.2" y="174.6">SPI0_MISO</text>
<text x="41.8" y="185.3">1 SPI_WRITEPROTECTn</text>
<text x="43.6" y="183.5">1 SPI_CARDDETECT</text>
</g>
<g font-size="1.6">
<text x="213" y="45.5">VCC3V3</text>
<text x="215.2" y="42.3">Close to each VDD/VSS pairs</text>
<text x="232.6" y="45.5">VCC3V3</text>
<text x="215.7" y="64">23</text>
<text x="215.7" y="65.8">24</text>
<text x="236" y="64">2</text>
<text x="236" y="65.8">4</text>
<text x="215.7" y="67.5">25</text>
<text x="215.7" y="69.3">26</text>
<text x="215.7" y="71.1">29</text>
<text x="236" y="67.5">5</text>
<text x="236" y="69.3">7</text>
<text x="236" y="71.1">8</text>
<text x="215.7" y="72.9">30</text>
<text x="215.7" y="74.7">31</text>
<text x="215.7" y="76.4">32</text>
<text x="236" y="72.9">10</text>
<text x="236" y="74.7">11</text>
<text x="236" y="76.4">13</text>
<text x="215.7" y="81.8">22</text>
<text x="215.7" y="78.2">33</text>
<text x="215.7" y="80">34</text>
<text x="215.7" y="83.5">35</text>
<text x="236" y="80">42</text>
<text x="236" y="81.8">44</text>
<text x="236" y="83.5">45</text>
<text x="215.7" y="88.9">20</text>
<text x="215.7" y="85.3">36</text>
<text x="236" y="85.3">47</text>
<text x="236" y="87.1">48</text>
<text x="236" y="88.9">50</text>
<text x="215.7" y="94.2">15</text>
<text x="215.7" y="90.7">21</text>
<text x="215.7" y="96">39</text>
<text x="236" y="96">3</text>
<text x="236" y="90.7">51</text>
<text x="236" y="92.4">53</text>
<text x="215.7" y="99.5">16</text>
<text x="215.7" y="101.3">17</text>
<text x="236" y="97.8">9</text>
<text x="236" y="99.5">43</text>
<text x="236" y="101.3">49</text>
<text x="215.7" y="103.1">18</text>
<text x="215.7" y="104.9">19</text>
<text x="236" y="103.1">1</text>
<text x="236" y="104.9">14</text>
<text x="236" y="106.7">27</text>
<text x="245.4" y="104.5">VCC3V3</text>
<text x="186.7" y="109.9">VCC3V3</text>
<text x="215.7" y="110.2">37</text>
<text x="215.7" y="112">38</text>
<text x="236" y="113.8">28</text>
<text x="236" y="112">41</text>
<text x="236" y="110.2">54</text>
<text x="236" y="119.1">12</text>
<text x="236" y="117.3">46</text>
<text x="236" y="115.5">52</text>
<text x="215.7" y="120.9">40</text>
<text x="236" y="120.9">6</text>
<text x="67.6" y="154.3">VCC3V3</text>
<text x="186.7" y="161.4">VCC3V3</text>
<text x="95.7" y="168.9">7</text>
<text x="95.7" y="170.7">8</text>
<text x="95.7" y="172.4">9</text>
<text x="118.6" y="172.4">4</text>
<text x="118.6" y="170.7">15</text>
<text x="124.5" y="168.6">VCC3V3</text>
<text x="220.5" y="170.3">VCC3V3</text>
<text x="95.7" y="174.2">1</text>
<text x="95.7" y="177.8">5</text>
<text x="95.7" y="179.6">2</text>
<text x="118.6" y="177.8">3</text>
<text x="118.6" y="176">16</text>
<text x="197" y="176">1</text>
<text x="197" y="177.8">2</text>
<text x="197" y="179.6">3</text>
<text x="212.9" y="179.6">6</text>
<text x="212.9" y="177.8">7</text>
<text x="212.9" y="176">8</text>
<text x="94.8" y="183.1">10</text>
<text x="94.8" y="184.9">12</text>
<text x="118.6" y="183.1">6</text>
<text x="118.6" y="184.9">13</text>
<text x="197" y="181.3">4</text>
<text x="212.9" y="181.3">5</text>
<text x="75.6" y="187">VCC3V3</text>
<text x="94.8" y="186.7">11</text>
<text x="118.6" y="186.7">14</text>
<text x="186.7" y="189.9">VCC3V3</text>
<text x="235.3" y="187">bom-HWREV10</text>
<text x="235.6" y="190.1">ATMEL Norway AS</text>
<text x="235.6" y="191.9">Vestre Rosten 79</text>
<text x="94.3" y="193.4">VCC3V3</text>
<text x="167.2" y="195.2">Close to device power pin</text>
<text x="235.6" y="193.7">N-7075 TILLER</text>
<text x="235.6" y="195.5">Norway</text>
<text x="235.6" y="198.8">Title</text>
<text x="235.6" y="202.3">Size</text>
<text x="241.1" y="202.3">Document Number</text>
<text x="242.4" y="199.5">EVK1105</text>
<text x="289.1" y="202.3">Rev</text>
<text x="235.6" y="207.5">Date:</text>
<text x="236.9" y="204.3">A3</text>
<text x="242.4" y="204.3">Memories</text>
<text x="242.4" y="207.5">Wednesday, July 02, 2008</text>
<text x="266.4" y="207.5">Sheet</text>
<text x="273.5" y="207.5">4</text>
<text x="278.1" y="207.5">of</text>
<text x="282.4" y="207.5">12</text>
<text x="289.3" y="204.5">B</text>
</g>
<g font-size="1.6" fill="#000080">
<text x="209.8" y="51.2">C66</text>
<text x="215.2" y="51.2">C67</text>
<text x="220.5" y="51.2">C68</text>
<text x="229.4" y="51.2">C69</text>
<text x="234.7" y="51.2">C70</text>
<text x="240.1" y="51.2">C71</text>
<text x="209.8" y="54.8">4.7u</text>
<text x="215.2" y="54.8">100n</text>
<text x="220.5" y="54.8">33n</text>
<text x="229.4" y="54.8">100n</text>
<text x="234.7" y="54.8">33n</text>
<text x="240.1" y="54.8">4.7u</text>
<text x="218.7" y="60.1">U7</text>
<text x="201" y="111.7">R43</text>
<text x="201" y="108.1">R42</text>
<text x="209.8" y="111.7">4.7k</text>
<text x="209.8" y="108.1">4.7k</text>
<text x="218.7" y="124.1">MT48LC16M16A2</text>
<text x="72.9" y="159.7">R45</text>
<text x="72.9" y="161.4">100k</text>
<text x="97.8" y="166.8">J3</text>
<text x="192.1" y="166.8">R48</text>
<text x="192.1" y="168.6">100k</text>
<text x="200.4" y="173.2">U8</text>
<text x="225.8" y="175.7">R49</text>
<text x="225.8" y="177.4">100k</text>
<text x="199.2" y="184.6">AT45DB642D-CNU</text>
<text x="66.9" y="189.9">R50</text>
<text x="72.9" y="188.1">R51</text>
<text x="72.9" y="191.7">100k</text>
<text x="97.8" y="189.9">SDCA4A0301</text>
<text x="66.9" y="192">100k</text>
<text x="193.1" y="195.2">C72</text>
<text x="193.1" y="197.4">100n</text>
<text x="102.4" y="198.8">C73</text>
<text x="102.4" y="200.9">100n</text>
</g>
<g font-size="1.6" fill="#004080">
<text x="219.6" y="64.7">A0</text>
<text x="230.5" y="64.7">DQ0</text>
<text x="219.6" y="66.5">A1</text>
<text x="219.6" y="68.3">A2</text>
<text x="219.6" y="70.1">A3</text>
<text x="219.6" y="71.8">A4</text>
<text x="230.5" y="66.5">DQ1</text>
<text x="230.5" y="68.3">DQ2</text>
<text x="230.5" y="70.1">DQ3</text>
<text x="230.5" y="71.8">DQ4</text>
<text x="219.6" y="73.6">A5</text>
<text x="219.6" y="75.4">A6</text>
<text x="219.6" y="77.2">A7</text>
<text x="230.5" y="73.6">DQ5</text>
<text x="230.5" y="75.4">DQ6</text>
<text x="230.5" y="77.2">DQ7</text>
<text x="219.6" y="82.5">A10</text>
<text x="219.6" y="79">A8</text>
<text x="219.6" y="80.7">A9</text>
<text x="230.5" y="80.7">DQ8</text>
<text x="230.5" y="82.5">DQ9</text>
<text x="219.6" y="89.6">BA0</text>
<text x="219.6" y="84.3">A11</text>
<text x="219.6" y="86.1">A12</text>
<text x="229.7" y="84.3">DQ10</text>
<text x="229.7" y="86.1">DQ11</text>
<text x="229.7" y="87.8">DQ12</text>
<text x="229.7" y="89.6">DQ13</text>
<text x="219.6" y="95">DQML</text>
<text x="219.6" y="91.4">BA1</text>
<text x="229.7" y="91.4">DQ14</text>
<text x="229.7" y="93.2">DQ15</text>
<text x="219.6" y="100.3">WE</text>
<text x="219.6" y="96.7">DQMH</text>
<text x="228.3" y="96.7">VDDQ1</text>
<text x="228.3" y="98.5">VDDQ2</text>
<text x="228.3" y="100.3">VDDQ3</text>
<text x="219.6" y="102.1">CAS</text>
<text x="219.6" y="103.8">RAS</text>
<text x="219.6" y="105.6">CS</text>
<text x="228.3" y="102.1">VDDQ4</text>
<text x="229.5" y="103.8">VDD1</text>
<text x="229.5" y="105.6">VDD2</text>
<text x="229.5" y="107.4">VDD3</text>
<text x="219.6" y="111">CKE</text>
<text x="219.6" y="112.7">CLK</text>
<text x="229.7" y="112.7">VSS2</text>
<text x="229.7" y="111">VSS1</text>
<text x="228.5" y="119.8">VSSQ3</text>
<text x="228.5" y="118.1">VSSQ2</text>
<text x="228.5" y="116.3">VSSQ1</text>
<text x="229.7" y="114.5">VSS3</text>
<text x="219.6" y="121.6">NC</text>
<text x="228.5" y="121.6">VSSQ4</text>
<text x="98.7" y="169.6">D0</text>
<text x="98.7" y="171.4">D1</text>
<text x="98.7" y="173.2">D2</text>
<text x="112.2" y="173.2">VDDa</text>
<text x="112.2" y="171.4">VDDb</text>
<text x="98.7" y="175">D3</text>
<text x="98.7" y="178.5">CLK</text>
<text x="112.4" y="178.5">VSSa</text>
<text x="112.4" y="176.7">VSSb</text>
<text x="200.1" y="176.7">SI</text>
<text x="200.1" y="178.5">SCK</text>
<text x="207.2" y="178.5">GND</text>
<text x="208.4" y="176.7">SO</text>
<text x="98.7" y="180.3">CMD</text>
<text x="98.7" y="183.9">DETECT</text>
<text x="98.7" y="185.6">WP</text>
<text x="112.4" y="183.9">VSS2</text>
<text x="112.4" y="185.6">VSS3</text>
<text x="200.1" y="180.3">RESET</text>
<text x="200.1" y="182.1">CS</text>
<text x="207.3" y="180.3">VCC</text>
<text x="208.1" y="182.1">WP</text>
<text x="98.7" y="187.4">SW_COM</text>
<text x="112.4" y="187.4">VSS4</text>
</g>
</svg>
